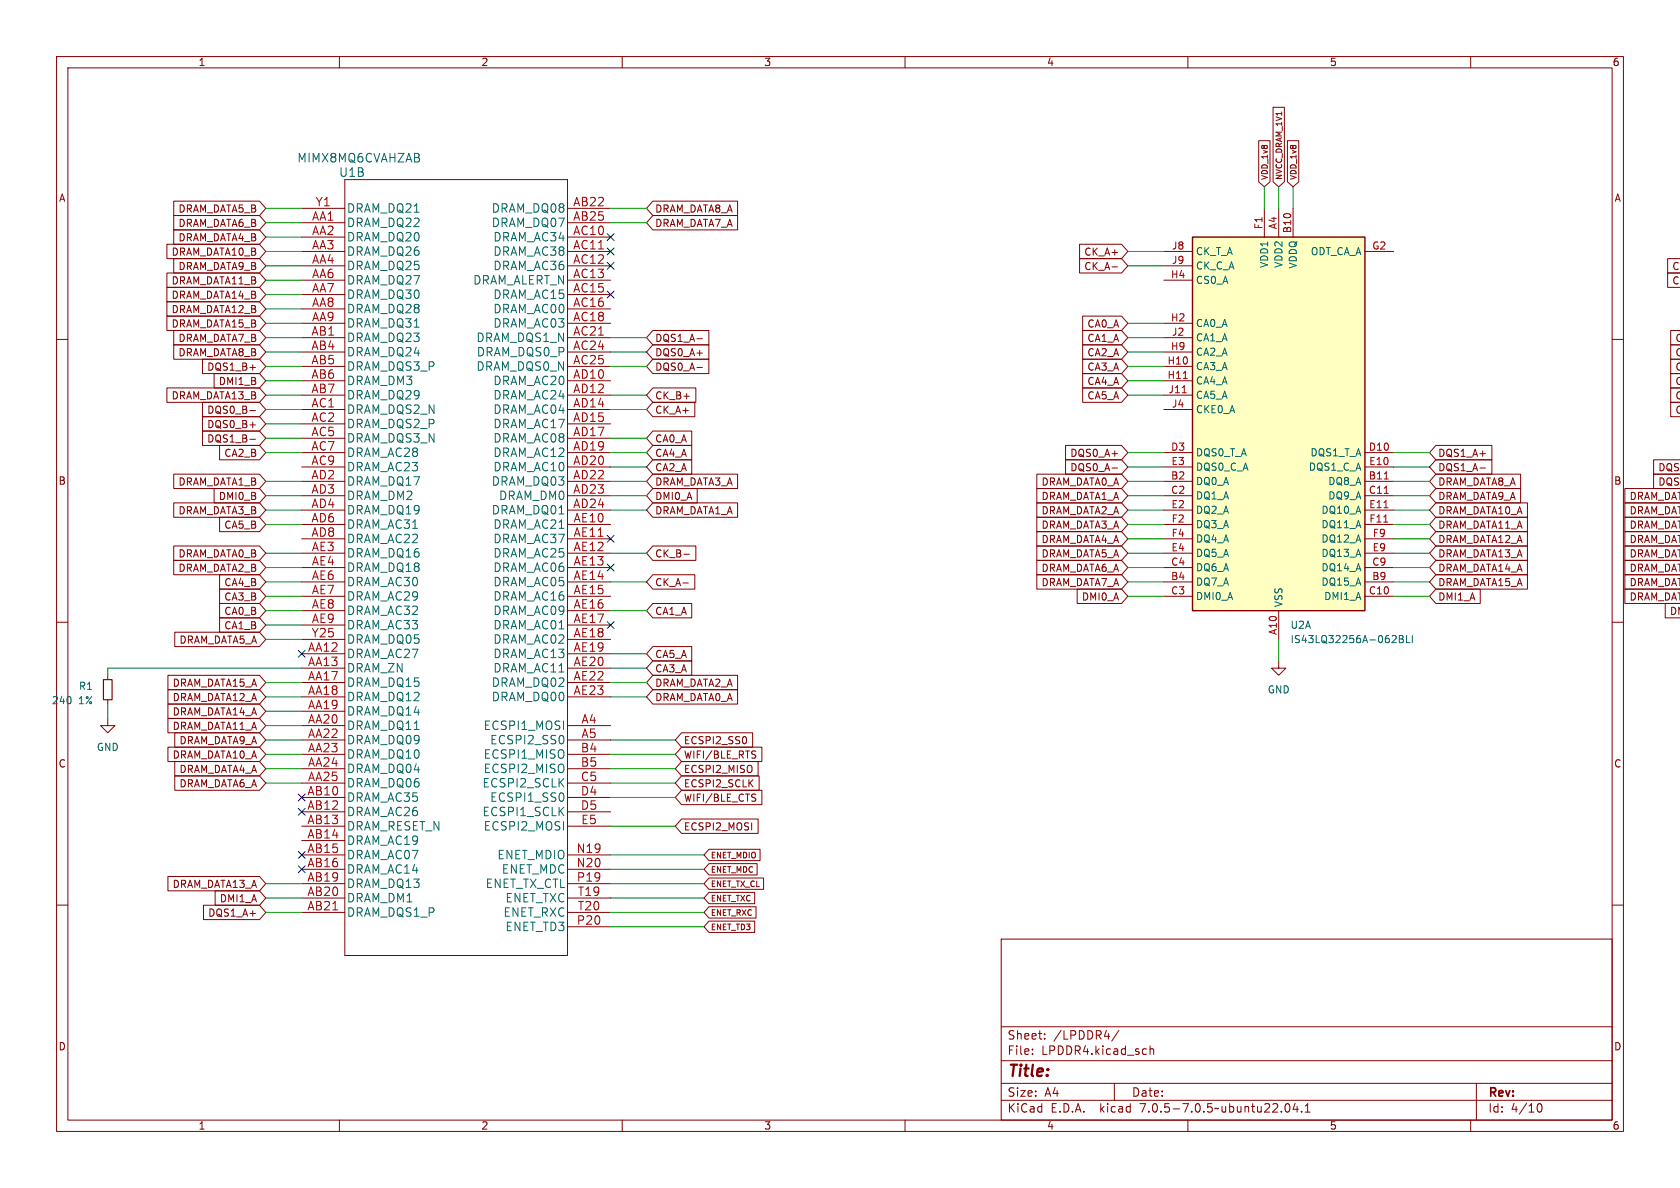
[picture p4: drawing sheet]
<svg xmlns="http://www.w3.org/2000/svg" width="297mm" height="210mm" viewBox="0 0 297 210" stroke-linecap="round" stroke-linejoin="round" font-family="sans-serif">
<g fill="none" stroke="#840000" stroke-width=".18">
<path d="M10 10h277v190h-277zM12 12h273v186h-273zM60 10v2M110 10v2M160 10v2M210 10v2M225.1 19h2v13.1l-1 .9-1-.9zM260 10v2M30.7 38.1h15.2l1.1 1.3-1.1 1.2h-15.2zM30.7 35.6h15.2l1.1 1.2-1.1 1.3h-15.2zM53.3 39.4h7.7M53.3 36.8h7.7"/>
<path d="M61 31.8h39.3v137.1h-39.3zM100.3 39.4h7.6M100.3 36.8h7.6M115.4 38.1h15v2.5h-15l-1.1-1.2zM115.4 35.6h15v2.5h-15l-1.1-1.3zM222.5 24.9h2v7.2l-1 .9-1-.9zM223.5 36.8v5.1M226.1 36.8v5.1M227.6 24.9h2v7.2l-1 .9-1-.9zM228.6 36.8v5.1M10 60h2M29.5 55.9h16.4l1.1 1.3-1.1 1.2h-16.4z"/>
<path d="M29.5 53.3h16.4l1.1 1.3-1.1 1.3h-16.4zM29.5 43.2h16.4l1.1 1.3-1.1 1.2h-16.4zM29.5 50.8h16.4l1.1 1.3-1.1 1.2h-16.4zM29.5 48.3h16.4l1.1 1.2-1.1 1.3h-16.4zM30.7 58.4h15.2l1.1 1.3-1.1 1.3h-15.2zM30.7 45.7h15.2l1.1 1.3-1.1 1.3h-15.2zM30.7 40.6h15.2l1.1 1.3-1.1 1.3h-15.2zM53.3 44.5h7.7M53.3 57.2h7.7M53.3 49.5h7.7M53.3 59.7h7.7M53.3 47h7.7"/>
<path d="M53.3 41.9h7.7M53.3 52.1h7.7M53.3 54.6h7.7M100.3 44.5h7.6M100.3 57.2h7.6M100.3 49.5h7.6M100.3 59.7h7.6M100.3 47h7.6M100.3 41.9h7.6M100.3 52.1h7.6M100.3 54.6h7.6M115.4 58.4h9.9v2.6h-9.9l-1.1-1.3z"/>
<path d="M123.2 59.9h1M190.9 45.7h7.4l1.1 1.3-1.1 1.3h-7.4zM190.9 43.2h7.4l1.1 1.3-1.1 1.2h-7.4zM191.4 58.4h6.9l1.1 1.3-1.1 1.3h-6.9zM191.4 55.9h6.9l1.1 1.3-1.1 1.2h-6.9zM196.6 47.2h1M205.7 44.5h5.1M205.7 57.2h5.1M205.7 49.5h5.1M205.7 59.7h5.1M205.7 47h5.1M241.3 44.5h5.1"/>
<path d="M285 60h2M297.1 45.7h-2.3v2.6h2.3h-2.3v2.5h2.3M297.1 58.4h-1.7v2.6h1.7h-1.7v2.5h1.7h-1.7v2.5h1.7h-1.7v2.6h1.7h-1.7v2.5h1.7h-1.7v2.6h1.7M29.5 68.6h16.4l1.1 1.3-1.1 1.2h-16.4zM30.7 61h15.2l1.1 1.2-1.1 1.3h-15.2zM35.8 63.5h10.1l1.1 1.3-1.1 1.2h-10.1zM35.8 76.2h10.1l1.1 1.3-1.1 1.2h-10.1zM35.8 71.1h10.1l1.1 1.3-1.1 1.3h-10.1zM35.8 73.7h10.1l1.1 1.2-1.1 1.3h-10.1zM37.9 66h8l1.1 1.3-1.1 1.3h-8zM38.8 78.7h7.1l1.1 1.3-1.1 1.3h-7.1zM44.2 77.7h1"/>
<path d="M44.2 72.6h1M53.3 64.8h7.7M53.3 67.3h7.7M53.3 62.2h7.7M53.3 69.9h7.7M53.3 72.4h7.7M53.3 74.9h7.7M53.3 77.5h7.7M100.3 64.8h7.6M100.3 67.3h7.6M100.3 62.2h7.6M100.3 69.9h7.6"/>
<path d="M100.3 72.4h7.6M100.3 74.9h7.6M100.3 77.5h7.6M115.4 71.1h7.4v2.6h-7.4l-1.1-1.3zM115.4 68.6h7.6v2.5h-7.6l-1.1-1.2zM115.4 78.7h6.9v2.6h-6.9l-1.1-1.3zM115.4 76.2h6.9v2.5h-6.9l-1.1-1.2zM115.4 63.5h9.9v2.5h-9.9l-1.1-1.2zM115.4 61h9.9v2.5h-9.9l-1.1-1.3zM123.2 65h1M188.4 78.7h9.9l1.1 1.3-1.1 1.3h-9.9zM191.4 66h6.9l1.1 1.3-1.1 1.3h-6.9z"/>
<path d="M191.4 63.5h6.9l1.1 1.3-1.1 1.2h-6.9zM191.4 61h6.9l1.1 1.2-1.1 1.3h-6.9zM191.4 68.6h6.9l1.1 1.3-1.1 1.2h-6.9zM205.7 64.8h5.1M205.7 67.3h5.1M205.7 62.2h5.1M205.7 69.9h5.1M205.7 72.4h5.1M253.8 78.7h9.9v2.6h-9.9l-1.1-1.3zM30.7 99.1h15.2l1.1 1.2-1.1 1.3h-15.2zM30.7 88.9h15.2l1.1 1.3-1.1 1.2h-15.2zM30.7 83.8h15.2l1.1 1.3-1.1 1.3h-15.2z"/>
<path d="M30.7 96.5h15.2l1.1 1.3-1.1 1.3h-15.2zM37.9 86.4h8l1.1 1.2-1.1 1.3h-8zM38.8 91.4h7.1l1.1 1.3-1.1 1.3h-7.1zM53.3 85.1h7.7M53.3 87.6h7.7M53.3 80h7.7M53.3 82.6h7.7M53.3 90.2h7.7M53.3 97.8h7.7M53.3 92.7h7.7M53.3 95.3h7.7M100.3 85.1h7.6"/>
<path d="M100.3 87.6h7.6M100.3 80h7.6M100.3 82.6h7.6M100.3 90.2h7.6M100.3 97.8h7.6M100.3 92.7h7.6M100.3 95.3h7.6M115.4 81.3h6.9v2.5h-6.9l-1.1-1.2zM115.4 88.9h15v2.5h-15l-1.1-1.2zM115.4 96.5h7.6v2.6h-7.6l-1.1-1.3zM115.4 86.4h7.9v2.5h-7.9l-1.1-1.3zM115.4 83.8h15v2.6h-15l-1.1-1.3z"/>
<path d="M120.9 98h1M183.3 86.4h15l1.1 1.2-1.1 1.3h-15zM183.3 88.9h15l1.1 1.3-1.1 1.2h-15zM183.3 83.8h15l1.1 1.3-1.1 1.3h-15zM183.3 96.5h15l1.1 1.3-1.1 1.3h-15zM183.3 99.1h15l1.1 1.2-1.1 1.3h-15zM183.3 94h15l1.1 1.3-1.1 1.2h-15zM183.3 91.4h15l1.1 1.3-1.1 1.3h-15zM188.4 81.3h9.9l1.1 1.3-1.1 1.2h-9.9zM196.6 82.7h1M205.7 85.1h5.1M205.7 87.6h5.1"/>
<path d="M205.7 80h5.1M205.7 82.6h5.1M205.7 90.2h5.1M205.7 97.8h5.1M205.7 92.7h5.1M205.7 95.3h5.1M241.3 85.1h5.1M241.3 87.6h5.1M241.3 80h5.1M241.3 82.6h5.1M241.3 90.2h5.1M241.3 97.8h5.1"/>
<path d="M241.3 92.7h5.1M241.3 95.3h5.1M253.8 81.3h9.9v2.5h-9.9l-1.1-1.2zM253.8 86.4h15v2.5h-15l-1.1-1.3zM253.8 91.4h16.2v2.6h-16.2l-1.1-1.3zM253.8 83.8h15v2.6h-15l-1.1-1.3zM253.8 94h16.2v2.5h-16.2l-1.1-1.2zM253.8 88.9h16.2v2.5h-16.2l-1.1-1.2zM253.8 99.1h16.2v2.5h-16.2l-1.1-1.3zM253.8 96.5h16.2v2.6h-16.2l-1.1-1.3zM261.6 82.7h1M297.1 81.3h-4.8v2.5h4.8h-4.8v2.6h4.8h-9.8v2.5h9.8h-9.8v2.5h9.8h-9.8v2.6h9.8h-9.8v2.5h9.8h-9.8v2.6h9.8h-9.8v2.5h9.8h-9.8v2.5h9.8h-9.8v2.6h9.8h-2.7v2.5h2.7"/>
<path d="M10 110h2M19 119.4v.7M29.7 119.4h16.2l1.1 1.3-1.1 1.2h-16.2zM30.9 111.8h15l1.1 1.2-1.1 1.3h-15zM38.8 106.7h7.1l1.1 1.3-1.1 1.2h-7.1zM38.8 109.2h7.1l1.1 1.3-1.1 1.3h-7.1zM38.8 104.1h7.1l1.1 1.3-1.1 1.3h-7.1zM38.8 101.6h7.1l1.1 1.3-1.1 1.2h-7.1zM53.3 102.9h7.7M53.3 105.4h7.7M53.3 100.3h7.7M53.3 115.6h7.7"/>
<path d="M53.3 118.1h7.7M53.3 108h7.7M53.3 110.5h7.7M53.3 113h7.7M100.3 102.9h7.6M100.3 105.4h7.6M100.3 100.3h7.6M100.3 115.6h7.6M100.3 118.1h7.6M100.3 108h7.6M100.3 110.5h7.6M100.3 113h7.6"/>
<path d="M115.4 101.6h7.4v2.5h-7.4l-1.1-1.2zM115.4 119.4h15v2.5h-15l-1.1-1.2zM115.4 106.7h6.9v2.5h-6.9l-1.1-1.2zM115.4 114.3h6.9v2.5h-6.9l-1.1-1.2zM115.4 116.8h6.9v2.6h-6.9l-1.1-1.3zM120.7 103.1h1M183.3 101.6h15l1.1 1.3-1.1 1.2h-15zM190.4 104.1h7.9l1.1 1.3-1.1 1.3h-7.9zM205.7 102.9h5.1M205.7 105.4h5.1M205.7 100.3h5.1M226.1 116.8v1.3h1.2l-1.2 1.3-1.3-1.3h1.3"/>
<path d="M226.1 108v5M241.3 102.9h5.1M241.3 105.4h5.1M241.3 100.3h5.1M253.8 101.6h16.2v2.5h-16.2l-1.1-1.2zM253.8 104.1h7.9v2.6h-7.9l-1.1-1.3zM285 110h2M19 127v1.3h1.3l-1.3 1.2-1.2-1.2h1.2M19 123.7v.8M29.7 124.5h16.2l1.1 1.2-1.1 1.3h-16.2zM29.7 121.9h16.2l1.1 1.3-1.1 1.3h-16.2zM29.7 132.1h16.2l1.1 1.3-1.1 1.2h-16.2z"/>
<path d="M29.7 127h16.2l1.1 1.3-1.1 1.2h-16.2zM30.9 137.2h15l1.1 1.2-1.1 1.3h-15zM30.9 134.6h15l1.1 1.3-1.1 1.3h-15zM30.9 129.5h15l1.1 1.3-1.1 1.3h-15zM53.3 128.3h7.7M53.3 130.8h7.7M53.3 120.7h7.7M53.3 123.2h7.7M53.3 125.7h7.7M53.3 133.4h7.7M53.3 135.9h7.7M53.3 138.4h7.7"/>
<path d="M100.3 128.3h7.6M100.3 130.8h7.6M100.3 120.7h7.6M100.3 123.2h7.6M100.3 133.4h7.6M100.3 135.9h7.6M100.3 138.4h7.6M115.4 121.9h15v2.6h-15l-1.1-1.3zM120.5 137.2h13.7v2.5h-13.7l-1.1-1.3zM120.5 129.5h12.6v2.6h-12.6l-1.1-1.3zM120.5 132.1h14.2v2.5h-14.2l-1.1-1.2zM120.5 139.7h14.2v2.5h-14.2l-1.1-1.2z"/>
<path d="M120.5 134.6h13.5v2.6h-13.5l-1.1-1.3zM133.4 133.4l.2 .3-.2 .3M133.4 132.8h.2M10 160h2M29.7 154.9h16.2l1.1 1.3-1.1 1.3h-16.2zM38 157.5h7.9l1.1 1.3-1.1 1.2h-7.9zM53.3 141h7.7M53.3 143.5h7.7M53.3 146.1h7.7M53.3 148.6h7.7M53.3 151.1h7.7M53.3 153.7h7.7"/>
<path d="M53.3 156.2h7.7M53.3 158.8h7.7M100.3 141h7.6M100.3 143.5h7.6M100.3 146.1h7.6M100.3 151.1h7.6M100.3 153.7h7.6M100.3 156.2h7.6M100.3 158.8h7.6M120.5 144.8h13.5v2.5h-13.5l-1.1-1.2zM125.3 155.2h9.7v2h-9.7l-.8-1zM125.3 157.7h8.1v2.1h-8.1l-.8-1z"/>
<path d="M125.3 152.7h8.5v2h-8.5l-.8-1zM125.3 150.1h9.1v2h-9.1l-.8-1zM133.4 141l.2 .3-.2 .3M133.4 140.4h.2M285 160h2M36 160h9.9l1.1 1.3-1.1 1.3h-9.9zM53.3 161.3h7.7M100.3 161.3h7.6M100.3 163.8h7.6M125.3 160.3h8.4v2h-8.4l-.8-1zM125.3 162.8h8.1v2h-8.1l-.8-1zM177 166h108v32h-108z"/>
<path d="M60 198v2M110 198v2M160 198v2M177 194.5h108M177 191.5h108M177 187.5h108M177 181.5h108M182.5 186.3v.1M182.5 185.5v.1M184.7 183.6v.1M184.7 182.8v.1M197 191.5v3"/>
<path d="M197.8 182.1l-1.3 2M203.3 184.9v1.5M203.3 185.5l.2-.1 .4 .1 .1 .9M210 198v2M226.5 196.5v.1M227.3 195.2l.2-.1a.81 .81 0 0 1 .6 .6 .81 .81 0 0 1-.3 .8l-.1 .1a.81 .81 0 0 1-.4-1.4zM229 195l-.4 1.1h.9M229.3 195.6v1M230.1 196.5v.1M230.7 196.6h.9M230.7 195.5l.5-.4v1.5M260 198v2"/>
<path d="M261 191.5v6.5M272 195.2l.1-.1a.8 .8 0 0 1 .5 .7 .8 .8 0 0 1-.5 .8 .99 .99 0 0 1-.1-1.4z"/>
</g>
<path d="M210.8 41.9h30.5v66.1h-30.5z" fill="#ffffc2" stroke="#ffffc2" stroke-width=".18"/>
<path d="M210.8 41.9h30.5v66.1h-30.5z" fill="none" stroke="#840000" stroke-width=".25"/>
<path d="M209 69.4h.7M209.2 66.9h.7M244.6 92.3h.8M244.7 84.7h.7" fill="none" stroke="#a90000" stroke-width=".18"/>
<path d="M246.1 113.6h.7M246.8 112.5v.4M247.4 112.3h.4l.2 .3-.2 .3 .2 .2 .1 .3-.2 .2h-.5zM247.4 112.9h.4M248.7 112.3v1.3h.6M249.7 112.3v1.3" fill="none" stroke="#006464" stroke-width=".18"/>
<path d="M18.3 120.1h1.5v3.6h-1.5z" fill="none" stroke="#840000" stroke-width=".2"/>
<g fill="none" stroke="#009600" stroke-width=".18">
<path d="M47 36.8h6.3M47 39.4h6.3M107.9 36.8h6.4M107.9 39.4h6.4M223.5 33v3.8M226.1 33v3.8M228.6 33v3.8M47 52.1h6.3M47 57.2h6.3M47 59.7h6.3M47 54.6h6.3M47 49.5h6.3"/>
<path d="M47 47h6.3M47 44.5h6.3M47 41.9h6.3M107.9 59.7h6.4M199.4 57.2h6.3M199.4 59.7h6.3M199.4 47h6.3M199.4 44.5h6.3M47 64.8h6.3M47 77.5h6.3M47 62.2h6.3M47 69.9h6.3"/>
<path d="M47 72.4h6.3M47 67.3h6.3M47 74.9h6.3M107.9 64.8h6.4M107.9 77.5h6.4M107.9 62.2h6.4M107.9 69.9h6.4M107.9 72.4h6.4M199.4 64.8h6.3M199.4 62.2h6.3M199.4 69.9h6.3M199.4 67.3h6.3"/>
<path d="M47 80h6.3M47 97.8h6.3M47 85.1h6.3M47 90.2h6.3M47 87.6h6.3M47 92.7h6.3M107.9 80h6.4M107.9 97.8h6.4M107.9 85.1h6.4M107.9 90.2h6.4M107.9 87.6h6.4M107.9 82.6h6.4"/>
<path d="M199.4 80h6.3M199.4 97.8h6.3M199.4 85.1h6.3M199.4 90.2h6.3M199.4 87.6h6.3M199.4 92.7h6.3M199.4 82.6h6.3M199.4 95.3h6.3M246.4 80h6.3M246.4 97.8h6.3M246.4 85.1h6.3M246.4 90.2h6.3"/>
<path d="M246.4 87.6h6.3M246.4 92.7h6.3M246.4 82.6h6.3M246.4 95.3h6.3M47 100.3h6.3M47 105.4h6.3M47 102.9h6.3M47 108h6.3M47 110.5h6.3M47 113h6.3M53.3 118.1h-34.3v1.3M107.9 118.1h6.4"/>
<path d="M107.9 102.9h6.4M107.9 115.6h6.4M107.9 108h6.4M199.4 100.3h6.3M199.4 105.4h6.3M199.4 102.9h6.3M226.1 113v3.8M246.4 100.3h6.3M246.4 105.4h6.3M246.4 102.9h6.3M19 124.5v2.5M47 123.2h6.3"/>
<path d="M47 128.3h6.3M47 125.7h6.3M47 130.8h6.3M47 138.4h6.3M47 133.4h6.3M47 120.7h6.3M47 135.9h6.3M107.9 123.2h6.4M107.9 130.8h11.5M107.9 138.4h11.5M107.9 133.4h11.5M107.9 120.7h6.4"/>
<path d="M107.9 135.9h11.5M47 158.8h6.3M47 156.2h6.3M107.9 151.1h16.6M107.9 146.1h11.5M107.9 141h11.5M107.9 158.8h16.6M107.9 156.2h16.6M107.9 153.7h16.6M47 161.3h6.3M107.9 161.3h16.6M107.9 163.8h16.6"/>
</g>
<g fill="none" stroke="#000084" stroke-width=".18">
<path d="M107.3 51.5l1.3 1.2M107.3 46.4l1.3 1.2M107.3 43.8l1.3 1.3M107.3 41.3l1.3 1.2M108.6 51.5l-1.3 1.2M108.6 46.4l-1.3 1.2M108.6 43.8l-1.3 1.3M108.6 41.3l-1.3 1.2M107.3 99.7l1.3 1.2M107.3 94.6l1.3 1.3M108.6 99.7l-1.3 1.2M108.6 94.6l-1.3 1.3"/>
<path d="M52.7 115l1.2 1.2M53.9 115l-1.2 1.2M107.3 109.9l1.3 1.2M108.6 109.9l-1.3 1.2M52.7 150.5l1.2 1.2M52.7 153.1l1.2 1.2M52.7 142.9l1.2 1.2M52.7 140.4l1.2 1.2M53.9 150.5l-1.2 1.2M53.9 153.1l-1.2 1.2M53.9 142.9l-1.2 1.2M53.9 140.4l-1.2 1.2"/>
</g>
<text font-size="2.8" fill="#840000" x="178" y="190.8">Title:</text>
<g font-size="2.1" fill="#006464">
<text x="52.5" y="28.9">MIMX8MQ6CVAHZAB</text>
<text x="59.9" y="31.4">U1B</text>
<text x="61.2" y="40.3">DRAM_DQ22</text>
<text x="61.2" y="37.8">DRAM_DQ21</text>
<text x="86.9" y="37.8">DRAM_DQ08</text>
<text x="86.9" y="40.3">DRAM_DQ07</text>
<text x="61.2" y="42.8">DRAM_DQ20</text>
<text x="61.2" y="45.4">DRAM_DQ26</text>
<text x="61.2" y="47.9">DRAM_DQ25</text>
<text x="87.2" y="42.8">DRAM_AC34</text>
<text x="87.2" y="45.4">DRAM_AC38</text>
<text x="87.2" y="47.9">DRAM_AC36</text>
<text x="61.2" y="50.5">DRAM_DQ27</text>
<text x="61.2" y="53">DRAM_DQ30</text>
<text x="83.7" y="50.5">DRAM_ALERT_N</text>
<text x="87.2" y="53">DRAM_AC15</text>
<text x="61.2" y="55.5">DRAM_DQ28</text>
<text x="61.2" y="58.1">DRAM_DQ31</text>
<text x="87.2" y="55.5">DRAM_AC00</text>
<text x="87.2" y="58.1">DRAM_AC03</text>
<text x="61.2" y="60.6">DRAM_DQ23</text>
<text x="61.2" y="63.2">DRAM_DQ24</text>
<text x="61.2" y="65.7">DRAM_DQS3_P</text>
<text x="84.2" y="60.6">DRAM_DQS1_N</text>
<text x="84.2" y="65.7">DRAM_DQS0_N</text>
<text x="84.3" y="63.2">DRAM_DQS0_P</text>
<text x="61.2" y="68.2">DRAM_DM3</text>
<text x="61.2" y="70.8">DRAM_DQ29</text>
<text x="87.2" y="68.2">DRAM_AC20</text>
<text x="87.2" y="70.8">DRAM_AC24</text>
<text x="61.2" y="73.3">DRAM_DQS2_N</text>
<text x="61.2" y="75.9">DRAM_DQS2_P</text>
<text x="87.2" y="73.3">DRAM_AC04</text>
<text x="87.2" y="75.9">DRAM_AC17</text>
<text x="61.2" y="78.4">DRAM_DQS3_N</text>
<text x="61.2" y="80.9">DRAM_AC28</text>
<text x="61.2" y="83.5">DRAM_AC23</text>
<text x="87.2" y="78.4">DRAM_AC08</text>
<text x="87.2" y="80.9">DRAM_AC12</text>
<text x="87.2" y="83.5">DRAM_AC10</text>
<text x="61.2" y="86">DRAM_DQ17</text>
<text x="61.2" y="88.6">DRAM_DM2</text>
<text x="86.9" y="86">DRAM_DQ03</text>
<text x="88.2" y="88.6">DRAM_DM0</text>
<text x="61.2" y="91.1">DRAM_DQ19</text>
<text x="61.2" y="93.6">DRAM_AC31</text>
<text x="86.9" y="91.1">DRAM_DQ01</text>
<text x="87.2" y="93.6">DRAM_AC21</text>
<text x="61.2" y="96.2">DRAM_AC22</text>
<text x="61.2" y="98.7">DRAM_DQ16</text>
<text x="61.2" y="101.3">DRAM_DQ18</text>
<text x="87.2" y="96.2">DRAM_AC37</text>
<text x="87.2" y="98.7">DRAM_AC25</text>
<text x="87.2" y="101.3">DRAM_AC06</text>
<text x="61.2" y="103.8">DRAM_AC30</text>
<text x="61.2" y="106.3">DRAM_AC29</text>
<text x="87.2" y="103.8">DRAM_AC05</text>
<text x="87.2" y="106.3">DRAM_AC16</text>
<text x="61.2" y="108.9">DRAM_AC32</text>
<text x="61.2" y="111.4">DRAM_AC33</text>
<text x="61.2" y="114">DRAM_DQ05</text>
<text x="87.2" y="108.9">DRAM_AC09</text>
<text x="87.2" y="111.4">DRAM_AC01</text>
<text x="87.2" y="114">DRAM_AC02</text>
<text x="61.2" y="116.5">DRAM_AC27</text>
<text x="61.2" y="119">DRAM_ZN</text>
<text x="87.2" y="116.5">DRAM_AC13</text>
<text x="87.2" y="119">DRAM_AC11</text>
<text x="61.2" y="121.6">DRAM_DQ15</text>
<text x="61.2" y="124.1">DRAM_DQ12</text>
<text x="86.9" y="121.6">DRAM_DQ02</text>
<text x="86.9" y="124.1">DRAM_DQ00</text>
<text x="61.2" y="126.7">DRAM_DQ14</text>
<text x="61.2" y="129.2">DRAM_DQ11</text>
<text x="61.2" y="131.7">DRAM_DQ09</text>
<text x="85.5" y="129.2">ECSPI1_MOSI</text>
<text x="86.7" y="131.7">ECSPI2_SS0</text>
<text x="61.2" y="134.3">DRAM_DQ10</text>
<text x="61.2" y="136.8">DRAM_DQ04</text>
<text x="85.5" y="134.3">ECSPI1_MISO</text>
<text x="85.5" y="136.8">ECSPI2_MISO</text>
<text x="61.2" y="139.4">DRAM_DQ06</text>
<text x="61.2" y="141.9">DRAM_AC35</text>
<text x="85.3" y="139.4">ECSPI2_SCLK</text>
<text x="86.7" y="141.9">ECSPI1_SS0</text>
<text x="61.2" y="144.4">DRAM_AC26</text>
<text x="61.2" y="147">DRAM_RESET_N</text>
<text x="61.2" y="149.5">DRAM_AC19</text>
<text x="85.3" y="144.4">ECSPI1_SCLK</text>
<text x="85.5" y="147">ECSPI2_MOSI</text>
<text x="61.2" y="152.1">DRAM_AC07</text>
<text x="61.2" y="154.6">DRAM_AC14</text>
<text x="87.9" y="152.1">ENET_MDIO</text>
<text x="88.7" y="154.6">ENET_MDC</text>
<text x="61.2" y="157.1">DRAM_DQ13</text>
<text x="61.2" y="159.7">DRAM_DM1</text>
<text x="85.9" y="157.1">ENET_TX_CTL</text>
<text x="89.4" y="159.7">ENET_TXC</text>
<text x="61.2" y="162.2">DRAM_DQS1_P</text>
<text x="89" y="162.2">ENET_RXC</text>
<text x="89.4" y="164.8">ENET_TD3</text>
</g>
<g font-size="2.1" fill="#a90000">
<text x="55.1" y="39.1">AA1</text>
<text x="55.1" y="41.7">AA2</text>
<text x="55.8" y="36.6">Y1</text>
<text x="101.3" y="36.6">AB22</text>
<text x="101.3" y="39.1">AB25</text>
<text x="101.3" y="41.7">AC10</text>
<text x="55.1" y="44.2">AA3</text>
<text x="55.1" y="46.7">AA4</text>
<text x="101.3" y="44.2">AC11</text>
<text x="101.3" y="46.7">AC12</text>
<text x="55.1" y="49.3">AA6</text>
<text x="55.1" y="51.8">AA7</text>
<text x="101.3" y="49.3">AC13</text>
<text x="101.3" y="51.8">AC15</text>
<text x="55" y="59.4">AB1</text>
<text x="55.1" y="54.4">AA8</text>
<text x="55.1" y="56.9">AA9</text>
<text x="101.3" y="54.4">AC16</text>
<text x="101.3" y="56.9">AC18</text>
<text x="101.3" y="59.4">AC21</text>
<text x="55" y="62">AB4</text>
<text x="55" y="64.5">AB5</text>
<text x="101.3" y="62">AC24</text>
<text x="101.3" y="64.5">AC25</text>
<text x="55" y="67.1">AB6</text>
<text x="55" y="69.6">AB7</text>
<text x="101.3" y="67.1">AD10</text>
<text x="101.3" y="69.6">AD12</text>
<text x="55" y="72.1">AC1</text>
<text x="55" y="74.7">AC2</text>
<text x="55" y="77.2">AC5</text>
<text x="101.3" y="72.1">AD14</text>
<text x="101.3" y="74.7">AD15</text>
<text x="101.3" y="77.2">AD17</text>
<text x="55" y="79.8">AC7</text>
<text x="55" y="82.3">AC9</text>
<text x="101.3" y="79.8">AD19</text>
<text x="101.3" y="82.3">AD20</text>
<text x="55" y="84.8">AD2</text>
<text x="55" y="87.4">AD3</text>
<text x="55" y="89.9">AD4</text>
<text x="101.3" y="84.8">AD22</text>
<text x="101.3" y="87.4">AD23</text>
<text x="101.3" y="89.9">AD24</text>
<text x="55" y="92.5">AD6</text>
<text x="55" y="95">AD8</text>
<text x="101.4" y="92.5">AE10</text>
<text x="101.4" y="95">AE11</text>
<text x="55.1" y="97.5">AE3</text>
<text x="55.1" y="100.1">AE4</text>
<text x="101.4" y="97.5">AE12</text>
<text x="101.4" y="100.1">AE13</text>
<text x="55.1" y="102.6">AE6</text>
<text x="55.1" y="105.2">AE7</text>
<text x="55.1" y="107.7">AE8</text>
<text x="101.4" y="102.6">AE14</text>
<text x="101.4" y="105.2">AE15</text>
<text x="101.4" y="107.7">AE16</text>
<text x="55" y="112.8">Y25</text>
<text x="55.1" y="110.2">AE9</text>
<text x="101.4" y="110.2">AE17</text>
<text x="101.4" y="112.8">AE18</text>
<text x="54.4" y="115.3">AA12</text>
<text x="54.4" y="117.9">AA13</text>
<text x="101.4" y="115.3">AE19</text>
<text x="101.4" y="117.9">AE20</text>
<text x="54.4" y="120.4">AA17</text>
<text x="54.4" y="122.9">AA18</text>
<text x="54.4" y="125.5">AA19</text>
<text x="101.4" y="120.4">AE22</text>
<text x="101.4" y="122.9">AE23</text>
<text x="54.4" y="128">AA20</text>
<text x="54.4" y="130.6">AA22</text>
<text x="102.7" y="128">A4</text>
<text x="102.7" y="130.6">A5</text>
<text x="54.4" y="133.1">AA23</text>
<text x="54.4" y="135.6">AA24</text>
<text x="102.6" y="133.1">B4</text>
<text x="102.6" y="135.6">B5</text>
<text x="54.3" y="140.7">AB10</text>
<text x="54.3" y="143.3">AB12</text>
<text x="54.4" y="138.2">AA25</text>
<text x="102.6" y="138.2">C5</text>
<text x="102.6" y="140.7">D4</text>
<text x="102.6" y="143.3">D5</text>
<text x="54.3" y="145.8">AB13</text>
<text x="54.3" y="148.3">AB14</text>
<text x="102.7" y="145.8">E5</text>
<text x="54.3" y="150.9">AB15</text>
<text x="54.3" y="153.4">AB16</text>
<text x="54.3" y="156">AB19</text>
<text x="101.9" y="150.9">N19</text>
<text x="101.9" y="153.4">N20</text>
<text x="101.9" y="156">P19</text>
<text x="54.3" y="158.5">AB20</text>
<text x="54.3" y="161">AB21</text>
<text x="102.1" y="158.5">T19</text>
<text x="102.1" y="161">T20</text>
<text x="101.9" y="163.6">P20</text>
</g>
<g font-size="2.1" fill="#840000">
<text x="178" y="183.9">Sheet:</text>
<text x="186.2" y="183.9">/LPDDR4/</text>
<text x="178" y="186.6">File:</text>
<text x="184" y="186.6">LPDDR4.kicad_sch</text>
<text x="178" y="196.8">KiCad</text>
<text x="178" y="194">Size:</text>
<text x="184.6" y="194">A4</text>
<text x="185.7" y="196.8">E.D.A.</text>
<text x="194.4" y="196.8">kicad</text>
<text x="200" y="194">Date:</text>
<text x="201.5" y="196.8">7.0.5-7.0.5~ubuntu22.04.1</text>
<text x="263" y="194.2">Rev:</text>
<text x="263" y="196.8">Id:</text>
<text x="267" y="196.8">4/10</text>
</g>
<g font-size="1.8" fill="#840000">
<text x="35" y="11.8">1</text>
<text x="85" y="11.8">2</text>
<text x="135" y="11.8">3</text>
<text x="185" y="11.8">4</text>
<text x="235" y="11.8">5</text>
<text x="285" y="11.8">6</text>
<text x="10.4" y="35.8">A</text>
<text x="285.4" y="35.8">A</text>
<text x="31.5" y="40.3">DRAM_DATA6_B</text>
<text x="31.5" y="37.7">DRAM_DATA5_B</text>
<text x="115.7" y="40.3">DRAM_DATA7_A</text>
<text x="115.7" y="37.7">DRAM_DATA8_A</text>
<text x="30.3" y="45.4">DRAM_DATA10_B</text>
<text x="31.5" y="47.9">DRAM_DATA9_B</text>
<text x="31.5" y="42.8">DRAM_DATA4_B</text>
<text x="191.7" y="47.9">CK_A-</text>
<text x="191.7" y="45.4">CK_A+</text>
<text x="295.6" y="47.9">CK</text>
<text x="30.3" y="53">DRAM_DATA14_B</text>
<text x="30.3" y="50.4">DRAM_DATA11_B</text>
<text x="295.6" y="50.4">CK</text>
<text x="30.3" y="58.1">DRAM_DATA15_B</text>
<text x="30.3" y="55.5">DRAM_DATA12_B</text>
<text x="192.2" y="58.1">CA0_A</text>
<text x="31.5" y="63.1">DRAM_DATA8_B</text>
<text x="31.5" y="60.6">DRAM_DATA7_B</text>
<text x="36.6" y="65.7">DQS1_B+</text>
<text x="115.7" y="60.6">DQS1_A-</text>
<text x="115.7" y="65.7">DQS0_A-</text>
<text x="115.7" y="63.1">DQS0_A+</text>
<text x="192.2" y="60.6">CA1_A</text>
<text x="192.2" y="65.7">CA3_A</text>
<text x="192.2" y="63.1">CA2_A</text>
<text x="296.2" y="60.6">CA</text>
<text x="296.2" y="63.1">CA</text>
<text x="296.2" y="65.7">CA</text>
<text x="30.3" y="70.8">DRAM_DATA13_B</text>
<text x="38.7" y="68.2">DMI1_B</text>
<text x="115.7" y="70.8">CK_B+</text>
<text x="192.2" y="68.2">CA4_A</text>
<text x="192.2" y="70.8">CA5_A</text>
<text x="296.2" y="70.8">CA</text>
<text x="296.2" y="68.2">CA</text>
<text x="36.6" y="73.3">DQS0_B-</text>
<text x="36.6" y="75.8">DQS0_B+</text>
<text x="115.7" y="73.3">CK_A+</text>
<text x="296.2" y="73.3">CA</text>
<text x="36.6" y="78.4">DQS1_B-</text>
<text x="39.6" y="80.9">CA2_B</text>
<text x="115.7" y="83.5">CA2_A</text>
<text x="115.7" y="80.9">CA4_A</text>
<text x="115.7" y="78.4">CA0_A</text>
<text x="189.2" y="80.9">DQS0_A+</text>
<text x="189.2" y="83.5">DQS0_A-</text>
<text x="254.2" y="83.5">DQS1_A-</text>
<text x="254.2" y="80.9">DQS1_A+</text>
<text x="293.1" y="83.5">DQS0_</text>
<text x="10.3" y="85.8">B</text>
<text x="31.5" y="86">DRAM_DATA1_B</text>
<text x="38.7" y="88.5">DMI0_B</text>
<text x="115.7" y="88.5">DMI0_A</text>
<text x="115.7" y="86">DRAM_DATA3_A</text>
<text x="184.1" y="88.5">DRAM_DATA1_A</text>
<text x="184.1" y="86">DRAM_DATA0_A</text>
<text x="254.2" y="88.5">DRAM_DATA9_A</text>
<text x="254.2" y="86">DRAM_DATA8_A</text>
<text x="285.3" y="85.8">B</text>
<text x="288.1" y="88.5">DRAM_DATA</text>
<text x="293.1" y="86">DQS0_</text>
<text x="31.5" y="91.1">DRAM_DATA3_B</text>
<text x="39.6" y="93.6">CA5_B</text>
<text x="115.7" y="91.1">DRAM_DATA1_A</text>
<text x="184.1" y="91.1">DRAM_DATA2_A</text>
<text x="184.1" y="93.6">DRAM_DATA3_A</text>
<text x="254.2" y="93.6">DRAM_DATA11_A</text>
<text x="254.2" y="91.1">DRAM_DATA10_A</text>
<text x="288.1" y="91.1">DRAM_DATA</text>
<text x="288.1" y="93.6">DRAM_DATA</text>
<text x="31.5" y="101.2">DRAM_DATA2_B</text>
<text x="31.5" y="98.7">DRAM_DATA0_B</text>
<text x="115.7" y="98.7">CK_B-</text>
<text x="184.1" y="98.7">DRAM_DATA5_A</text>
<text x="184.1" y="101.2">DRAM_DATA6_A</text>
<text x="184.1" y="96.2">DRAM_DATA4_A</text>
<text x="254.2" y="96.2">DRAM_DATA12_A</text>
<text x="254.2" y="101.2">DRAM_DATA14_A</text>
<text x="254.2" y="98.7">DRAM_DATA13_A</text>
<text x="288.1" y="98.7">DRAM_DATA</text>
<text x="288.1" y="101.2">DRAM_DATA</text>
<text x="288.1" y="96.2">DRAM_DATA</text>
<text x="39.6" y="106.3">CA3_B</text>
<text x="39.6" y="103.8">CA4_B</text>
<text x="115.7" y="103.8">CK_A-</text>
<text x="184.1" y="103.8">DRAM_DATA7_A</text>
<text x="191.2" y="106.3">DMI0_A</text>
<text x="254.2" y="103.8">DRAM_DATA15_A</text>
<text x="254.2" y="106.3">DMI1_A</text>
<text x="288.1" y="106.3">DRAM_DATA</text>
<text x="288.1" y="103.8">DRAM_DATA</text>
<text x="31.7" y="113.9">DRAM_DATA5_A</text>
<text x="39.6" y="108.9">CA0_B</text>
<text x="39.6" y="111.4">CA1_B</text>
<text x="115.7" y="108.9">CA1_A</text>
<text x="295.2" y="108.9">DMI</text>
<text x="115.7" y="116.5">CA5_A</text>
<text x="115.7" y="119">CA3_A</text>
<text x="30.5" y="121.6">DRAM_DATA15_A</text>
<text x="30.5" y="124.1">DRAM_DATA12_A</text>
<text x="115.7" y="121.6">DRAM_DATA2_A</text>
<text x="115.7" y="124.1">DRAM_DATA0_A</text>
<text x="30.5" y="126.6">DRAM_DATA14_A</text>
<text x="30.5" y="129.2">DRAM_DATA11_A</text>
<text x="31.7" y="131.7">DRAM_DATA9_A</text>
<text x="120.8" y="131.7">ECSPI2_SS0</text>
<text x="10.3" y="135.8">C</text>
<text x="30.5" y="134.3">DRAM_DATA10_A</text>
<text x="31.7" y="136.8">DRAM_DATA4_A</text>
<text x="120.8" y="134.3">WIFI/BLE_RTS</text>
<text x="120.8" y="136.8">ECSPI2_MISO</text>
<text x="285.3" y="135.8">C</text>
<text x="31.7" y="139.3">DRAM_DATA6_A</text>
<text x="120.8" y="139.3">ECSPI2_SCLK</text>
<text x="120.8" y="141.9">WIFI/BLE_CTS</text>
<text x="120.8" y="147">ECSPI2_MOSI</text>
<text x="30.5" y="157.1">DRAM_DATA13_A</text>
<text x="38.8" y="159.7">DMI1_A</text>
<text x="36.8" y="162.2">DQS1_A+</text>
<text x="10.3" y="185.8">D</text>
<text x="285.3" y="185.8">D</text>
<text x="35" y="199.8">1</text>
<text x="85" y="199.8">2</text>
<text x="135" y="199.8">3</text>
<text x="185" y="199.8">4</text>
<text x="235" y="199.8">5</text>
<text x="285" y="199.8">6</text>
</g>
<g font-size="1.8" fill="#a90000">
<text x="223.3" y="40.6" transform="rotate(-90 223.3 40.6)">F1</text>
<text x="225.8" y="40.6" transform="rotate(-90 225.8 40.6)">A4</text>
<text x="228.3" y="41.3" transform="rotate(-90 228.3 41.3)">B10</text>
<text x="207.1" y="44.2">J8</text>
<text x="207.1" y="46.7">J9</text>
<text x="242.5" y="44.2">G2</text>
<text x="206.9" y="49.3">H4</text>
<text x="206.9" y="56.9">H2</text>
<text x="207.1" y="59.4">J2</text>
<text x="206.3" y="64.5">H10</text>
<text x="206.9" y="62">H9</text>
<text x="206.3" y="67.1">H11</text>
<text x="206.5" y="69.6">J11</text>
<text x="207.1" y="72.1">J4</text>
<text x="207" y="79.8">D3</text>
<text x="207" y="82.3">E3</text>
<text x="241.9" y="79.8">D10</text>
<text x="242" y="82.3">E10</text>
<text x="207" y="84.8">B2</text>
<text x="207" y="87.4">C2</text>
<text x="207" y="89.9">E2</text>
<text x="241.9" y="84.8">B11</text>
<text x="241.9" y="87.4">C11</text>
<text x="242" y="89.9">E11</text>
<text x="207.1" y="92.5">F2</text>
<text x="207.1" y="95">F4</text>
<text x="242" y="92.5">F11</text>
<text x="242.6" y="95">F9</text>
<text x="207" y="100.1">C4</text>
<text x="207" y="97.5">E4</text>
<text x="242.5" y="100.1">C9</text>
<text x="242.6" y="97.5">E9</text>
<text x="207" y="102.6">B4</text>
<text x="207" y="105.2">C3</text>
<text x="241.9" y="105.2">C10</text>
<text x="242.5" y="102.6">B9</text>
<text x="225.8" y="112.3" transform="rotate(-90 225.8 112.3)">A10</text>
</g>
<g font-size="1.8" fill="#006464">
<text x="211.3" y="45.3">CK_T_A</text>
<text x="211.3" y="47.8">CK_C_A</text>
<text x="224.3" y="47.4" transform="rotate(-90 224.3 47.4)">VDD1</text>
<text x="226.9" y="47.4" transform="rotate(-90 226.9 47.4)">VDD2</text>
<text x="229.4" y="47.5" transform="rotate(-90 229.4 47.5)">VDDQ</text>
<text x="231.7" y="45.3">ODT_CA_A</text>
<text x="211.3" y="50.4">CS0_A</text>
<text x="211.3" y="58">CA0_A</text>
<text x="211.3" y="65.6">CA3_A</text>
<text x="211.3" y="63.1">CA2_A</text>
<text x="211.3" y="60.5">CA1_A</text>
<text x="211.3" y="68.1">CA4_A</text>
<text x="211.3" y="70.7">CA5_A</text>
<text x="211.3" y="73.2">CKE0_A</text>
<text x="211.3" y="80.8">DQS0_T_A</text>
<text x="211.3" y="83.4">DQS0_C_A</text>
<text x="231.4" y="83.4">DQS1_C_A</text>
<text x="231.7" y="80.8">DQS1_T_A</text>
<text x="211.3" y="85.9">DQ0_A</text>
<text x="211.3" y="88.5">DQ1_A</text>
<text x="234.8" y="85.9">DQ8_A</text>
<text x="234.8" y="88.5">DQ9_A</text>
<text x="211.3" y="91">DQ2_A</text>
<text x="211.3" y="93.5">DQ3_A</text>
<text x="233.6" y="91">DQ10_A</text>
<text x="233.6" y="93.5">DQ11_A</text>
<text x="211.3" y="101.2">DQ6_A</text>
<text x="211.3" y="98.6">DQ5_A</text>
<text x="211.3" y="96.1">DQ4_A</text>
<text x="233.6" y="101.2">DQ14_A</text>
<text x="233.6" y="98.6">DQ13_A</text>
<text x="233.6" y="96.1">DQ12_A</text>
<text x="211.3" y="103.7">DQ7_A</text>
<text x="211.3" y="106.2">DMI0_A</text>
<text x="226.9" y="107.4" transform="rotate(-90 226.9 107.4)">VSS</text>
<text x="233.6" y="103.7">DQ15_A</text>
<text x="234.1" y="106.2">DMI1_A</text>
<text x="228.1" y="111.3">U2A</text>
<text x="228.1" y="113.9">IS43LQ32256A-062BLI</text>
<text x="9.1" y="124.7">240</text>
<text x="13.8" y="124.7">1%</text>
<text x="13.9" y="122.1">R1</text>
<text x="224.1" y="122.7">GND</text>
<text x="17.1" y="132.9">GND</text>
</g>
<g font-size="1.4" fill="#840000">
<text x="224.3" y="31.9" transform="rotate(-90 224.3 31.9)">VDD_1v8</text>
<text x="226.8" y="31.9" transform="rotate(-90 226.8 31.9)">NVCC_DRAM_1V1</text>
<text x="229.4" y="31.9" transform="rotate(-90 229.4 31.9)">VDD_1v8</text>
<text x="125.6" y="154.4">ENET_MDC</text>
<text x="125.6" y="151.9">ENET_MDIO</text>
<text x="125.6" y="157">ENET_TX_CL</text>
<text x="125.6" y="159.5">ENET_TXC</text>
<text x="125.6" y="162.1">ENET_RXC</text>
<text x="125.6" y="164.6">ENET_TD3</text>
</g>
</svg>
